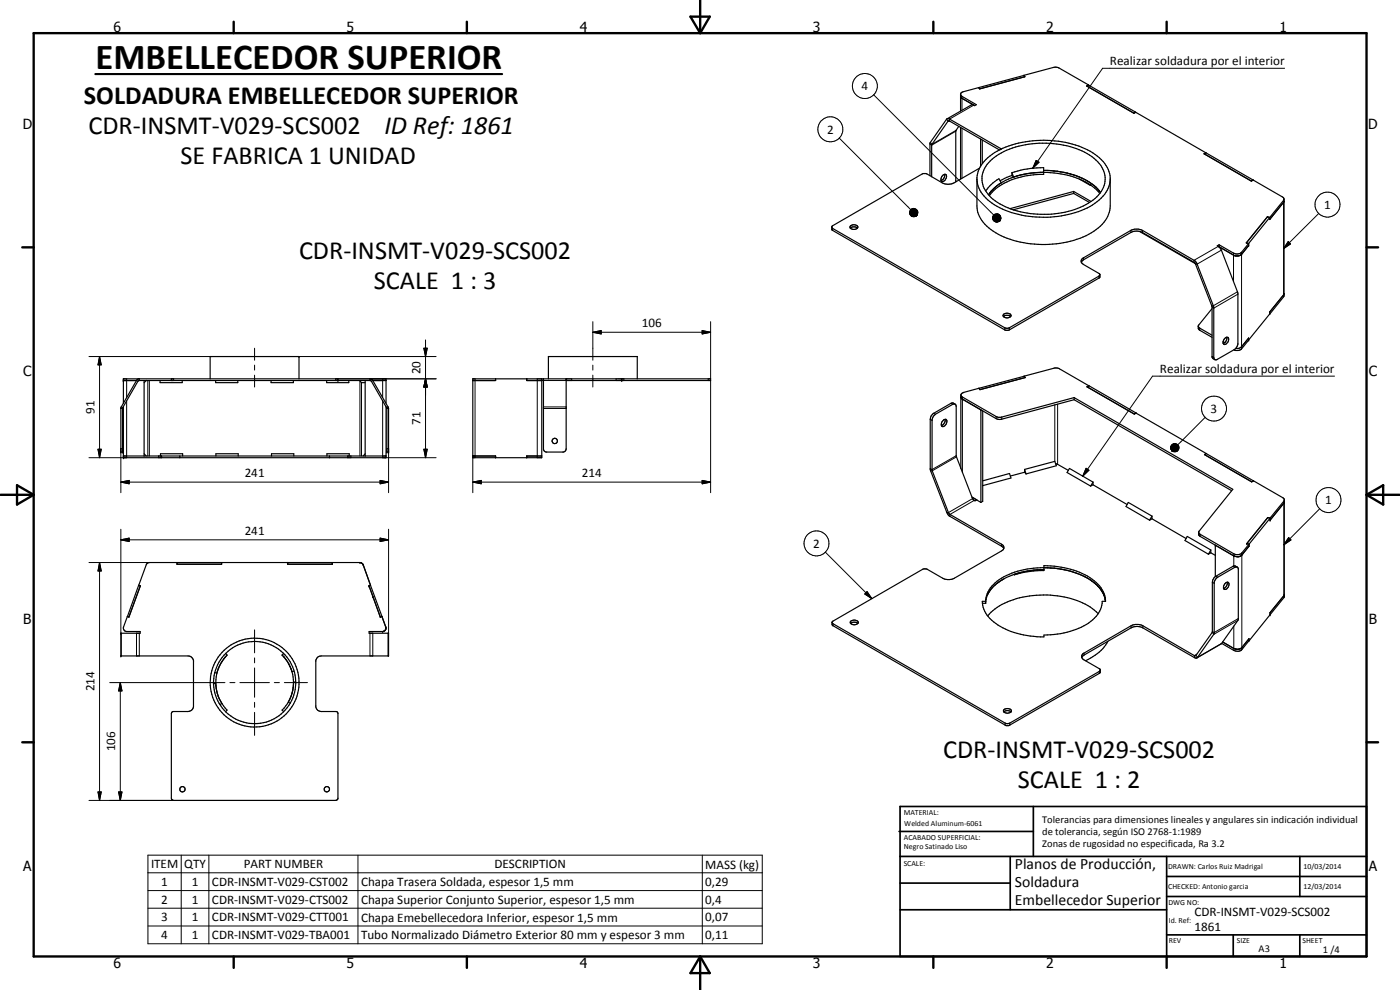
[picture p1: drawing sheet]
<svg xmlns="http://www.w3.org/2000/svg" width="420mm" height="297mm" viewBox="0 0 420 297" stroke-linecap="round" stroke-linejoin="round" font-family="sans-serif">
<g fill="none" stroke="#000" stroke-width=".35">
<path d="M284.3 35.6l-5.2 7.2v9.9M284.3 35.6l.7 .1 15.5 9M287.7 37.9l-.9 1.3v15.4M288.3 28.9l.4 .6 3.6 2M288.3 28.3l.4 .6 4.3 2.5-.5 .3-.2-.2M288.3 28.3v5M288.3 38.2v15.5M292.3 31.5h-.8l-7.2 4.1M293.7 26.3l.3 .4M293.7 26.3h.1M307.3 22.6l.3 .4-13.6 3.7-.3-.4M307.3 22.6v.1"/>
<path d="M307.3 22.6l8.8-2.4h1.1l9.5 5.3M307.5 23l-.3-.4-18.1 4.9-.6 .3-.2 .5M326.7 25.5l-.6 .3 14.2 8.2M326.7 25.5h.1M326.7 25.5l14.1 8.2M340.3 34l.6-.3 35.2 20.3M340.8 33.7h.1M340.8 33.7l-.5 .3M282.9 52.7a.63 .63 0 0 1 .6-.4 .63 .63 0 0 1 .6 .6 1.3 1.3 0 0 1-1.5 1.5 1.31 1.31 0 0 1 .3-1.7zM283.5 52.3a1.65 1.65 0 0 1-1.1 1.8M293.2 53.9a10.9 10.9 0 0 0 6.8 8.4 31.2 31.2 0 0 0 27.9-.8 10 10 0 0 0 5.3-7.5M294 50.5l-7.7 4.4a3.9 3.9 0 0 1-3.5 0l-4.8-2.8h-1.1l-27 15.6-.3 .4v.8l52.3 30.2 1-.1 27.1-15.7 .1-1-.2-.2-4.7-2.7-.7-.7"/>
<path d="M294.3 41.7v8.2M294.8 42v7.1M295.9 47.8a25.2 25.2 0 0 1 17.4-5.7 26.2 26.2 0 0 1 16.7 5.3 8.7 8.7 0 0 1 3.2 6v8.4a9.7 9.7 0 0 1-5.7 8 31.3 31.3 0 0 1-27.9 .5 10.8 10.8 0 0 1-6.4-7.9v-9.1a8.4 8.4 0 0 1 2.7-5.5zM297.2 48.3a24.5 24.5 0 0 1 18.9-5.2 21.7 21.7 0 0 1 13.3 5.4 7.2 7.2 0 0 1-.8 11.1 26.8 26.8 0 0 1-22.4 3.9 15.7 15.7 0 0 1-10.9-7 7 7 0 0 1 1.9-8.2zM297.5 57.4l-.8 1.1a15.1 15.1 0 0 1 9.5-6 28.6 28.6 0 0 1 21 3l1.9 1.4 1 1.1M298.3 56.6l2.2-1.7-.7-1.3-2.3 1.8-1.7 1.9M300 45l-15.3-8.7-5.1 7.1v9.6M303.7 51.8a28.2 28.2 0 0 1 9.5-1.5v2a21 21 0 0 0-15.4 5.4l-.9 1M303.7 52.7l-3.6 1.5M303.7 51.8l.5 1.3M303.7 51.8v.9M303.7 52.7l.5 .4"/>
<path d="M312.2 51.7l-3.7 .4-4.3 1M313.2 51.1a23.7 23.7 0 0 1 15.7 5l1.4 1.6M322.2 57.4l-19.1 5.2M322.2 57.4l5.2 3.1M322.2 57.4v.6M322.2 58l4.8 2.7M322.2 58l-18.1 4.9M323.9 53.7l3.3 1.9M327.3 55.5l-.1 .1M327.4 55.5l-.2 .1M361.9 45.8l-.6 .3 14.3 8.3 .5-.4M361.9 45.8v.1"/>
<path d="M361.9 45.8l-.5 .3 14.1 8.2 .6-.3M376.1 54l9 5.2 .2 .4v29.2l-4.2 5.4M376.1 54v.1M385.3 59.8l-10.6 13.3M249.6 68.2l.3 .3 52.2 30 .8-.2 26.9-15.5 .3-.3M255.1 67.9a1.39 1.39 0 0 1 2.4 .3 1.36 1.36 0 0 1-2.4-.1zM255.2 68.5a1.64 1.64 0 0 1 2.1 0M324.5 78.7v-.7l.5-.5 14.4-8.4a3.9 3.9 0 0 1 3.5 0l15.7 9.1 .6 .8 5.1 13.2v15l.3 .7M342 69.4l16.8 9.7M342 69.4l16.6 9.5 5.2 13.2v15l.8 .8M342 69.4a4 4 0 0 0-2.6 .4l-14.2 8.1-.7 .8M365.9 73.4l-.6 .3 .8 .7 .5 .7 4.9 12.7v15.5l-.3 .8-.7 .8-5.3 3h-.6"/>
<path d="M365.9 74l-.1 .1M365.9 73.4v.6M374 72.9l.7 .2M374 72.9h.1M374.7 73.1v.6l-2.1 2.6a2.17 2.17 0 0 1-2.4 .2l-4.3-2.5M374.7 73.1l-2.1 2.6-1.1 .5-1.3-.3-4.3-2.5M380.4 65l-6.4 7.9M380.4 65v.1M380.4 65l.7 .2-.1 .6M385.3 60.5l-4.3 5.4v-.6l-.6-.2-6.4 7.8M301.1 95a1.64 1.64 0 0 1 2.2 0M301.2 94.3a1.46 1.46 0 0 1 2.2 .4 1.38 1.38 0 0 1-2.4-.1z"/>
<path d="M359.6 97.9l.5 .6 3.7 2.1M363.8 92.6l-4.2 5.2 .3 1.1 3.9 2.3M381 94.2l-6.3 7.8M381 94.2h.1M381.1 93.6v.6M385.3 88.2l-4.3 5.4v.6M37 114.2h4M41 114.2l-4.7 8v13.4h.5v-13.2l4.9-8.2h69.5l4.9 8.4v13h.5v-13l-4.7-8.4M41.6 113.7l-.6 .5M43.3 114.2v22.6M43.9 114.2l-.6 .6M48 114.2v.6h6.7v-.6"/>
<path d="M51.4 113.7v.5M63.1 113.7v-6.7h26.6v6.7M64.7 114.2v.6h6.7v-.6M81.4 114.2v.6h6.6v-.6M98 114.2v.6h6.7v-.6M101.4 113.7v.5M107.9 114.2l.6 .6h1.1M109.6 114.2v22.6M111.2 113.7l.7 .5M111.9 114.2h4M148.7 113.7v.5M148.7 113.7v.5h-6.8"/>
<path d="M158.1 113.7v.5h5M162.6 113.7v23.6h-20.7v-23.6h71.4v.5h-43.4M163.1 113.7v21.2l.8 .7h5.2l.7-.6 .1-21.3M164.6 113.7v-6.7h26.7v6.7M186.6 113.7v.5M288.4 119.1l.4 .7 10.1 5.8 1 .3 22.5-6M288.4 118.5v22.1M288.4 118.5l.4 .6 10.8 6.1h.8l22-5.9M293.8 116.5l-4.5 1.2-.7 .4-.2 .4M293.8 116.5l.4 .4M293.8 116.5v.1M307.3 112.9l.4 .4"/>
<path d="M307.4 112.9l.3 .4M307.7 113.3l-13.6 3.6-.3-.4M322.4 119.3l47.6 27.5-10.1 12.6-.2 1.1 10.6 6.3a2.05 2.05 0 0 0 2.4-.3M322.4 119.9l47.2 27.3M322.4 119.3v.6M326.2 116l.6-.3-9.1-5.2-1.2-.1-22.7 6.1M326.2 116l14.2 8.2 .5-.2M326.3 116.1l.5-.4 58.5 33.9 .1 29.5-4.2 5.3M326.3 116.1l14.1 8.1 .5-.3M367.1 102.5l.5 .3M367.5 101.6l.4-.3a.63 .63 0 0 1 .8 .1 .63 .63 0 0 1 0 .8 .99 .99 0 0 1-1.6 .9v-.6zM368.2 101.2a1.7 1.7 0 0 1-1.1 1.8"/>
<path d="M374.7 102.1v-.7l-2.1 2.7-.8 .4h-.9M374.7 102.1l-2.4 2.8-.8 .3-1.2-.3M37 121v-7.3h78.9v7.3M37 122v15.3h78.9v-15.3M37 136.8h78.9M43.3 136.1l.6 .7M48.2 136.8v-.7h6.6v.7M54 136.8v.5M64.8 136.8v-.7h6.7v.7M81.5 136.8v-.7h6.7v.7M98.1 136.8v-.7h6.7v.7M98.9 136.8v.5"/>
<path d="M109.6 136.1l-.6 .7M141.9 136.8h6.8v.5M148.7 136.8v.5M162.6 136.8h-4.5v.5M283.2 126l.7-.2a1.3 1.3 0 0 1 .1 1.5 1.3 1.3 0 0 1-1.4 .6 1.53 1.53 0 0 1 .6-1.9zM283.6 125.8a1.74 1.74 0 0 1-1.1 1.9M286.7 121.3l-.7-.4-.6 .1-5.2 3a2.15 2.15 0 0 0-1 1.8v15l5.1 13.3 .6 .7 15.7 9.1 .6 .7M286.7 121.3h-.8l-5.2 3-.8 1-.2 .6 .1 15.4 5 12.8 15.8 9.2 .5 .5 .1 .8M286.7 121.3l.3 .7v14.9l5 12.9 .6 .5 .5-.3-1.4-.8 2.7 1.5M294.4 123v27.7M294.9 123.3v27.1l-.5 .3M316.8 139.2l.6 .1 3.2 1.8"/>
<path d="M340.9 123.9v.1M361.5 136.4l.5-.3zM361.5 136.4l14.2 8.2 .5-.3M361.5 136.4l14.1 8.2 .6-.3M294.9 144.3l8.1-2.2 .4 1.3-8.5 2.3M307.5 141.7l-4.3 1.1M307.5 140.8l.4 1.4M307.5 140.8v.9M307.5 141.7l.4 .5M307.5 140.8l9.1-2.4 .4 1.3-9.1 2.5M328 145.5l10.3 5.9M328 144.7l-.7 1.1"/>
<path d="M328 145.5l-.7 .3M328 144.7v.8M328 144.7l-7-4.2-.8 1.3 7.1 4M345.7 155.7l10.3 5.9M345.7 154.9l-.7 1.2M345.7 155.7l-.7 .4M345.7 154.9v.8M345.7 154.9l-7.1-4.2-.7 1.3 7.1 4.1M359.7 159.8l.3 .4 10.3 6a2.05 2.05 0 0 0 2.4-.3l2.1-2.6-.6-.2M376.2 144.3h.1M380.4 155.3l.8 .2M380.5 155.3l-6.3 7.8"/>
<path d="M380.5 155.3h.1M381.2 155.5l-6.3 7.8M385.4 150.7l-4.2 5.4v-.7M385.4 150l-4.2 5.4M41.6 175.6l.5 .2M41.6 175.6l-3.3 9.4M41.6 175.6l2.4-6.4 .8-.4h63.2l.5 .1 .5 .6 2.2 6.1M41.6 175.6h.1M42.1 175.8l-3.4 9.4-.5-.2M42.1 175.8l-3.4 9.3-.4-.1M53.1 168.8v.5h13.4v-.5M53.2 168.8v.5"/>
<path d="M86.3 168.8v.5h13.4v-.5M86.4 168.8v.5M110.7 175.8l3.5 9.4M110.7 175.8h.1M110.8 175.8l3.3 9.3M111.2 175.6l-.5 .2M111.2 175.6l4.6 12.5M111.2 175.6l-.4 .2M297.7 176.4l-1.3 2M298.7 175.5a8 8 0 0 0-2.9 4.9h-1v.6M298.7 175.5l-.5 .4M299.2 175l-.5 .5"/>
<path d="M299.8 174.6l-.6 .4M300.8 174l.3-.2-1.9 1.2M301.2 164.6l-.6 .7-14.2 8.2a3.8 3.8 0 0 1-3.5 0l-4.8-2.8h-1l-27.1 15.7-.3 .3 .1 .9 52.2 30.1h.8l27.3-15.9v-1.1l-4.8-2.7-.7-.7M304.4 172.5a30.6 30.6 0 0 1 8.9-1.3v-1.5a25.2 25.2 0 0 1 15.1 4.5 7.9 7.9 0 0 1 3.4 6.2M304.4 172.3v.2M305.5 172l-3.5 1.3-2.1 1.2M311.4 171l-5.6 .9M312.3 170.9h1M312.3 170.9a23.2 23.2 0 0 0-7.9 1.6M363.4 165.9l1.3 .7M363.4 165l-.7 1.3M363.4 165.9l-.7 .4"/>
<path d="M363.4 165v.9M363.4 165l-7.1-4-.7 1.2 7.1 4.1M364.7 163.6v9.4M367.6 175.1a.64 .64 0 0 1 .6-.4 .64 .64 0 0 1 .6 .4 1.21 1.21 0 0 1-.2 1.3 1.21 1.21 0 0 1-1.4 .3v-.9zM368.3 174.7a1.74 1.74 0 0 1-1.1 1.9M371.3 170.1l-.7 .1-5.4 3.1-.8 1.2v15.5l-5.1 7.4-.8-.1-15.5-8.9a3.8 3.8 0 0 0-3.5 0l-14.2 8.2-.7 .7M371.3 170.1a1.03 1.03 0 0 0-1.3-.2l-5.3 3.1-.7 .9-.2 .8v15l-5 7h-.3l-15.5-9-1.3-.3h-1l-1.2 .3-14.4 8.4-.5 .5v.7M371.3 170.1l.3 .5v15.2l-5 7.2M374.2 163.1l.7 .2M374.8 163.9h.1M374.9 163.3l-.1 .6-2.1 2.6M374.9 163.9l-2.2 2.6"/>
<path d="M385.4 178.5l-4.2 5.3v.6M38.2 185l-1.1 3.1a1.05 1.05 0 0 0 .9 1.4h4.1v.5h-5.8v6.8h20.1a1.7 1.7 0 0 1 1.7 1.4v13.9a1.68 1.68 0 0 1-1.7 1.4h-4.5l-.5 .6v25.4l.5 .6h49l.5-.5v-25.6l-.5-.5-4.8-.1-.8-.3-.4-.7-.1-14.2 .5-1 1.1-.4h20.2v-6.8h-5.8v-.5h4a1.05 1.05 0 0 0 1-1.4M38.3 185h-.1M66.6 198.5a11.3 11.3 0 0 0-1.7 8M67.7 196.1l.4 .5M68.1 196.6l-1.9 2.5-1.1 2.9-.6-.2M68.1 196.6l-1.4 1.8M85.2 196.1l-.5 .5 1.6 1.9M86.3 198.5l.7 1.4M86.3 198.5l1.1 2.2M114.1 185.1l.1 .1M114.1 185.1l.5-.1 1.2 3.1"/>
<path d="M114.6 185l-.4 .2M249.7 186.8l52.5 30.3 .9-.1 26.8-15.5 .3-.4M255.3 187.1a1.64 1.64 0 0 1 2.2 0M255.3 186.4a1.51 1.51 0 0 1 2.3 .4 1.38 1.38 0 0 1-2.4-.1zM329.6 184.1a22.6 22.6 0 0 0-15.4-5.6 24.4 24.4 0 0 0-16.2 4.7l-1.6 1.6M331.8 180.4a10.3 10.3 0 0 0-7-7.7 27.8 27.8 0 0 0-24.9 1.2 8.2 8.2 0 0 0-4.1 7.1h-1M331.8 180.4h-1a8.7 8.7 0 0 1-5.5 7.3 25.5 25.5 0 0 1-12 2.8v.6a23.3 23.3 0 0 1-16.2-5.5 7.6 7.6 0 0 1-2.3-4.6M332.5 192.4a14.4 14.4 0 0 1-6.7 5.8M366.6 193l-7.4 4.4M366.9 192.6l3.4 2a2.05 2.05 0 0 0 2.4-.3M374.8 191.7l-2.1 2.6M374.8 192.3l-2.1 2.6a2.05 2.05 0 0 1-2.4 .3l-3.7-2.2"/>
<path d="M374.8 192.3h.1M374.9 192.3v-.7l-2.2 2.7M381.2 184.4l-6.3 7.9M64.1 205.1h.7l.2 2.2 .8 2.4M64.9 206.7l.9 3M65.8 209.7l.8 1.4 1.5 2-.4 .4M65.8 209.7l.8 1.4-.6 .3M87.4 200.7l.2 .8M87.6 201.5l.4 1.6v2.6M88 206.2l-.5 2.3-1 2.2 .6 .3M88.3 201.3l-.7 .2M88.8 204.6h-.7a11.7 11.7 0 0 1-3.4 8.5l.5 .4"/>
<path d="M301.3 213.6l1-.4 1.1 .4M301.3 212.9a1.43 1.43 0 0 1 2.2 .5 1.35 1.35 0 0 1-2.4-.2z"/>
<circle cx="166.5" cy="132.3" r=".79"/>
<circle cx="76.4" cy="204.8" r="13.3"/>
<circle cx="76.4" cy="204.8" r="12.3"/>
<circle cx="54.8" cy="236.8" r=".8"/>
<circle cx="98.1" cy="236.8" r=".79"/>
</g>
<g fill="none" stroke="#000" stroke-width=".3">
<path d="M262.2 28.4l36 36.1M284 35.8l.5 .6 .2-.1M286.8 39.4l-7.2 4.2-.5-.4M286.9 39.1l-7.2 4.2-.5-.6M288.7 28.9v4.2M288.7 38.5v15M292.3 31.5l-7.3 4.2v.6M385.5 20.5h-54.6l-20.9 30M251.9 41.4l21.4 21.5M300.5 44.7h.1M311 48.1l.8 .6-1.8 1.8zM249.9 68.5v.6"/>
<path d="M273 63.8l2.1 .9-2.1-.7zM273 64l2.1 .7-2.1-.4zM273 63.5l2.1 1.2-2.1-.9zM273 64.3l2.1 .4-1.9-.2zM273.1 63.2l2 1.5-2.1-1.2zM273.2 63l.2-.2 1.7 1.9zM273.2 63l1.9 1.7-2-1.5zM273.2 64.5l1.9 .2h-1.7zM273.4 64.7h1.7l-1.5 .2zM273.4 62.8l.2-.1 1.5 2zM273.6 64.9l1.5-.2zM273.6 62.7l.3-.1 1.2 2.1z"/>
<path d="M273.8 65l1.3-.3zM273.9 62.6l.2-.1 1 2.2zM274.1 65l1-.3zM274.1 62.5l.3 .1 .7 2.1zM274.4 65l.7-.3zM274.4 62.6l.3 .1 .4 2zM274.6 64.9l.5-.2zM274.7 62.7l.2 .1 .2 1.9zM274.9 64.9l.2-.2zM274.9 62.8l.2 .1v1.8zM275.1 62.9l.2 .3-.2 1.5zM275.3 63.2l.1 .2-.3 1.3z"/>
<path d="M275.4 64.2l-.3 .5zM275.4 64l-.3 .7zM275.4 63.4l-.3 1.3zM275.5 63.7l-.4 1zM297.9 65.1l2.1 1.2-2.1-1zM297.9 65.3l2.1 1-2.1-.7zM297.9 65.6l2.1 .7-2-.4zM298 65.9l2 .4-1.9-.2zM298 64.8l2 1.5-2.1-1.2zM298.1 66.1l1.9 .2h-1.7zM298.1 64.6l.3-.2 1.6 1.9zM298.1 64.6l1.9 1.7-2-1.5z"/>
<path d="M298.3 66.3h1.7l-1.5 .2zM298.4 64.4l.2-.1 1.4 2zM298.5 66.5l1.5-.2-1.2 .3zM298.6 64.3l.2-.1 1.2 2.1zM298.8 66.6l1.2-.3zM298.8 64.2l.3-.1 .9 2.2zM299 66.6l1-.3zM299.1 64.1h.3l.6 2.2zM299.3 66.6l.7-.3zM299.4 64.1l.2 .1 .4 2.1zM299.5 66.5l.5-.2zM299.6 64.2l.3 .2 .1 1.9z"/>
<path d="M299.8 66.4l.2-.1zM299.9 64.4l.1 .2v1.7zM300 64.6l.2 .2-.2 1.5zM300.2 64.8l-.2 1.5zM300.3 65.8l-.3 .5zM300.3 65l-.3 1.3zM300.4 65.5l-.4 .8zM300.4 65.3l-.4 1zM325.2 77.3v.6M339.4 69.1v.7M342.9 69.1v.7M365.6 73.9l-7.3 4.2v.6"/>
<path d="M366.6 75.1l-7.3 4.1-.5 .1M370.2 75.9v8.6M372.6 76.3h.1M372.6 75.7v29M385.2 60.7h.1M385.2 60.1v29M386.6 72.5l.7 .7-2.1 1.4zM395.8 64.1l-10.6 10.5M177.9 99.7l2.5-.5v1zM177.9 96.5v11.6M177.9 99.7h35.4M210.7 99.2l2.6 .5-2.6 .5z"/>
<path d="M213.3 96.5v17.2M301.5 98.3v.7M302.9 98.3v.7M329.8 82.8v.6M360.1 98.5v.6M371.4 87.5l-7.3 4.2-.4 .1M371.5 88.3l-7.2 4.2-.5-.4M26.7 107h36.4M29.9 107l.5 2.5h-1zM29.9 107v30.3M38 113.7v5.6M41 114.2l.4 .2"/>
<path d="M41.8 113.7v.5M44.4 114.2v22.6M44.8 114.2v22.6M52.1 113.7v.5M76.4 104.5v3.6M76.4 109.6v1.4M76.4 112.6v3.5M89.7 107h41.2M108 114.3v22.5M108.5 114.8v22M111 113.7v.5M111.9 114.2l-.4 .2"/>
<path d="M114.8 113.7v5.6M127.2 104.5h1l-.5 2.5zM127.7 113.7l.5 2.4h-1zM127.7 102v35.3M130.9 113.7h-30.2v.5M142.6 113.7v23.6M161.2 113.7v23.6M163.1 114.2h6.8M171.6 113.7v.5M177.9 109.6v1.4M177.9 112.6v3.5M184.9 113.7v.5"/>
<path d="M187.2 113.7v.5M212.5 113.7v.5M213.3 114.2v33.6M288.8 119.8h.1M288.8 119.1v22.6M363.8 106.9l.5 .3M400.5 112.9h-54.6l-21 30M29.4 134.8h1l-.5 2.5zM36.3 122.6h.5M36.4 122.1l.4 .2M36.8 134.6h-.5v13.2M38 120.3v17h-11.3"/>
<path d="M47.6 136.8v.5M48.5 136.8v.5M104.3 136.8v.5M105.3 136.8v.5M114.8 120.3v17h16.1M116.1 134.6h.5v13.2M116.1 122.6h.5M116.4 122.1l-.4 .2M127.2 134.8h1l-.5 2.5zM141.9 136.8v11M163.1 122.6h6.8M163.1 122.1h6.8"/>
<path d="M279.2 125.8l.5 .4M280.2 124l.5 .3M285.4 121l.5 .3M287 136.7l-7.3 4.2-.5-.3M287.1 137.1l-7.3 4.2h-.5M298.9 125v.6M300.6 125.1v.7M316.6 121.5v16.9M317.4 121.2v18.1M351.4 134.2l.3 1zM351.4 134.5l.3 .7zM351.4 134l.3 1.2z"/>
<path d="M351.4 134.7l.3 .5zM351.5 133.7l.2 1.5zM351.6 135l.1 .2zM351.7 133.5l.2-.2-.2 1.9zM351.7 133.5v1.7l-.2-1.5zM351.7 135.2l.5 .3zM351.7 135.2l.7 .4zM351.7 135.2l1 .4zM351.7 135.2l1.3 .3zM351.7 135.2l1.5 .2zM351.7 135.2l1.7 .1-.2 .1zM351.7 135.2l1.9-.2-.2 .3z"/>
<path d="M351.7 135.2l2-.4-.1 .2zM351.7 135.2l2.1-.6-.1 .2zM351.7 135.2l2.2-.9-.1 .3zM351.7 135.2l2.1-1.2 .1 .3zM351.7 135.2l2-1.4 .1 .2zM351.7 135.2l1.9-1.7 .1 .3zM351.9 133.3l.2-.1-.4 2zM352.1 133.2l.3-.1-.7 2.1zM352.4 133.1h.2l-.9 2.1zM352.6 133.1h.3l-1.2 2.1zM352.9 133.1l.2 .1-1.4 2zM353.1 133.2l.3 .1-1.7 1.9z"/>
<path d="M353.4 133.3l.2 .2-1.9 1.7zM361.7 125.2l-8.2 8.2M36.3 144.7l2.5-.6v1.1zM36.3 144.7h80.3M36.3 158.8v31.2M114.1 144.1l2.5 .6-2.5 .5zM116.6 158.8v31.2M141.9 144.7l2.5-.6v1.1zM141.9 144.7h71.4M210.7 144.1l2.6 .6-2.6 .5zM291.9 149.6l-7.3 4.2h-.4M292.3 150.2l-7.2 4.1v.6"/>
<path d="M326 140.5l.8 .6-1.9 1.8zM385.3 150.4v28.9M396.1 152.7l-10.8 10.7M26.7 168.8h18.1M29.9 168.8l.5 2.5h-1zM29.9 168.8v71.4M36.3 162l2.5-.5v1zM36.3 162h80.3M109 169.5h.1M114.1 161.5l2.5 .5-2.5 .5zM247.7 165.7l14 13.9M260.2 177.5l1.5 2.1-2.2-1.4z"/>
<path d="M300.6 163.3v.6M360.2 160.3v.7M363.8 174.7l.6 .3M364.9 172.9l.6 .3M370 169.9l.6 .3M370.3 166.8h.1M370.3 166.2v3.6M372.7 165.9v29M386.7 161.3l.7 .7-2.1 1.4zM36.4 190v6.8M41 190v6.8M41.8 190v6.8"/>
<path d="M76.4 189v6.9M76.4 197.4v1.5M111 190v6.8M111.9 190v6.8M115.8 188.1h.1M116.4 190v6.8M250 187.2v.5M325.3 196v.6M339.5 187.7v.7M343 187.7v.7M359.2 196.3l-.7 .4v.6M366.6 193l-7.2 4.2-.5-.6"/>
<path d="M370.3 187.8v7.4M371.5 186.1l-7.2 4.2-.5-.6M371.6 185.6l-7.2 4.2-.6-.3M32.9 204.8h34.6M36.1 204.8l.5 2.5h-1zM36.1 204.8v35.4M69 204.8h1.5M72 204.8h8.8M76.4 200.4v8.8M76.4 210.7v1.5M76.4 213.7v6.9M82.3 204.8h1.6"/>
<path d="M85.3 204.8h7M301.7 217v.6M303.1 217v.6M329.9 201.5v.6M29.4 237.6h1l-.5 2.6zM35.6 237.6h1l-.5 2.6zM26.7 240.2h25.4M44.4 256.6h184.4v26.6h-184.4zM54.4 256.6v26.6M62.7 256.6v26.6M107.4 256.6v26.6M210.8 256.6v26.6"/>
<path d="M44.4 261.9h184.4M44.4 267.2h184.4M44.4 272.5h184.4M44.4 277.8h184.4"/>
<circle cx="249.2" cy="38.8" r="3.8"/>
<circle cx="259.6" cy="25.8" r="3.8"/>
<circle cx="398.4" cy="61.4" r="3.7"/>
<circle cx="364.3" cy="122.6" r="3.8"/>
<circle cx="398.7" cy="150" r="3.8"/>
<circle cx="245.1" cy="163" r="3.8"/>
</g>
<g fill="#000">
<circle cx="374.7" cy="73.7" r=".18"/>
<circle cx="37" cy="114.2" r=".18"/>
<circle cx="37" cy="113.7" r=".18"/>
<circle cx="89.7" cy="107" r=".18"/>
<circle cx="101.4" cy="114.2" r=".18"/>
<circle cx="101.4" cy="113.7" r=".18"/>
<circle cx="163.1" cy="113.7" r=".18"/>
<circle cx="169.9" cy="113.7" r=".18"/>
<circle cx="186.6" cy="113.7" r=".18"/>
<circle cx="186.6" cy="114.2" r=".18"/>
<circle cx="326.8" cy="115.7" r=".18"/>
<circle cx="374.7" cy="102" r=".18"/>
<circle cx="36.3" cy="135.6" r=".18"/>
<circle cx="36.8" cy="135.6" r=".18"/>
<circle cx="37" cy="136.8" r=".18"/>
<circle cx="37" cy="137.3" r=".18"/>
<circle cx="116.1" cy="135.6" r=".18"/>
<circle cx="116.6" cy="135.6" r=".18"/>
<circle cx="294.4" cy="123" r=".18"/>
<circle cx="381.2" cy="156.1" r=".18"/>
<circle cx="66.5" cy="168.8" r=".18"/>
<circle cx="99.7" cy="168.8" r=".18"/>
<circle cx="108" cy="168.8" r=".18"/>
<circle cx="110.8" cy="175.9" r=".18"/>
<circle cx="111.9" cy="178.9" r=".18"/>
<circle cx="111.9" cy="179" r=".18"/>
<circle cx="364.7" cy="163.6" r=".18"/>
<circle cx="374.2" cy="163.1" r=".18"/>
<circle cx="36.3" cy="190" r=".18"/>
<circle cx="36.3" cy="196.8" r=".18"/>
<circle cx="114.8" cy="189.5" r=".18"/>
<circle cx="381.2" cy="184.4" r=".18"/>
</g>
<g fill="none" stroke="#000" stroke-width=".71">
<path d="M10.1 9.9h400v277.1h-400zM70.1 6.5v3.4M140.1 6.5v3.4M207.2 5h5.8l-2.9 4.9zM210.1 0v9.9M280.1 6.5v3.4M350.1 6.5v3.4M6.7 74.2h3.4M410.1 74.2h3.5M.1 148.5h10M5.1 145.6l5 2.9-5 2.9zM410.1 148.5h10"/>
<path d="M410.1 148.5l5-2.9v5.8zM6.7 222.7h3.4M410.1 222.7h3.5M70.1 287v3.4M140.1 287v3.4M210.1 287v10M210.1 287l2.9 5h-5.8zM280.1 287v3.4M350.1 287v3.4"/>
</g>
<g fill="none" stroke="#000" stroke-width=".51">
<path d="M269.8 249.5h40.3M270.1 242h140v45h-140zM270.1 257h140M303.2 257v16M310.1 242v15M350.1 257v30M390.1 257v12M270.1 265h33.1M270.1 273h80M350.1 269h60M350.1 263h60M350.1 280.5h60"/>
<path d="M370.1 280.5v6.5M390.1 280.5v6.5"/>
</g>
<g fill="#000">
<path d="M311 48.1l.8 .6-1.8 1.8zM275.4 64.2l-.3 .5zM275.4 64l-.3 .7zM275.5 63.7l-.4 1zM275.4 63.4l-.3 1.3zM275.3 63.2l.1 .2-.3 1.3zM275.1 62.9l.2 .3-.2 1.5zM274.9 62.8l.2 .1v1.8zM274.4 62.6l.3 .1 .4 2zM274.1 62.5l.3 .1 .7 2.1zM273.9 62.6l.2-.1 1 2.2zM273.6 62.7l.3-.1 1.2 2.1z"/>
<path d="M273.4 62.8l.2-.1 1.5 2zM273.2 63l.2-.2 1.7 1.9zM273.2 63l1.9 1.7-2-1.5zM273.1 63.2l2 1.5-2.1-1.2zM273 63.5l2.1 1.2-2.1-.9zM273 63.8l2.1 .9-2.1-.7zM273 64l2.1 .7-2.1-.4zM273.2 64.5l1.9 .2h-1.7zM273.4 64.7h1.7l-1.5 .2zM273.6 64.9l1.5-.2zM273.8 65l1.3-.3zM274.1 65l1-.3z"/>
<path d="M274.4 65l.7-.3zM274.6 64.9l.5-.2zM274.9 64.9l.2-.2zM300.3 65.8l-.3 .5zM300.4 65.5l-.4 .8zM300.4 65.3l-.4 1zM300.3 65l-.3 1.3zM300.2 64.8l-.2 1.5zM300 64.6l.2 .2-.2 1.5zM299.9 64.4l.1 .2v1.7zM299.4 64.1l.2 .1 .4 2.1zM299.1 64.1h.3l.6 2.2z"/>
<path d="M298.8 64.2l.3-.1 .9 2.2zM298.6 64.3l.2-.1 1.2 2.1zM298.4 64.4l.2-.1 1.4 2zM298.1 64.6l.3-.2 1.6 1.9zM298.1 64.6l1.9 1.7-2-1.5zM298 64.8l2 1.5-2.1-1.2zM297.9 65.1l2.1 1.2-2.1-1zM297.9 65.3l2.1 1-2.1-.7zM297.9 65.6l2.1 .7-2-.4zM298.1 66.1l1.9 .2h-1.7zM298.3 66.3h1.7l-1.5 .2zM298.5 66.5l1.5-.2-1.2 .3z"/>
<path d="M298.8 66.6l1.2-.3zM299 66.6l1-.3zM299.3 66.6l.7-.3zM299.5 66.5l.5-.2zM299.8 66.4l.2-.1zM386.6 72.5l.7 .7-2.1 1.4zM177.9 99.7l2.5-.5v1zM29.9 107l.5 2.5h-1zM127.2 104.5h1l-.5 2.5zM127.7 113.7l.5 2.4h-1zM210.7 99.2l2.6 .5-2.6 .5zM29.4 134.8h1l-.5 2.5z"/>
<path d="M127.2 134.8h1l-.5 2.5zM351.7 135.2l.5 .3zM351.7 135.2l.7 .4zM351.7 135.2l1 .4zM351.7 135.2l1.3 .3zM351.7 135.2l1.5 .2zM351.7 135.2l1.7 .1-.2 .1zM351.7 135.2l1.9-.2-.2 .3zM351.7 135.2l2.1-.6-.1 .2zM351.7 135.2l2.2-.9-.1 .3zM351.7 135.2l2.1-1.2 .1 .3zM351.7 135.2l2-1.4 .1 .2z"/>
<path d="M351.7 135.2l1.9-1.7 .1 .3zM353.4 133.3l.2 .2-1.9 1.7zM353.1 133.2l.3 .1-1.7 1.9zM352.9 133.1l.2 .1-1.4 2zM352.6 133.1h.3l-1.2 2.1zM352.4 133.1h.2l-.9 2.1zM352.1 133.2l.3-.1-.7 2.1zM351.7 133.5l.2-.2-.2 1.9zM351.7 133.5v1.7l-.2-1.5zM351.5 133.7l.2 1.5zM351.4 134l.3 1.2zM351.4 134.2l.3 1z"/>
<path d="M351.4 134.5l.3 .7zM351.4 134.7l.3 .5zM351.6 135l.1 .2zM36.3 144.7l2.5-.6v1.1zM114.1 144.1l2.5 .6-2.5 .5zM141.9 144.7l2.5-.6v1.1zM210.7 144.1l2.6 .6-2.6 .5zM326 140.5l.8 .6-1.9 1.8zM29.9 168.8l.5 2.5h-1zM36.3 162l2.5-.5v1zM114.1 161.5l2.5 .5-2.5 .5zM260.2 177.5l1.5 2.1-2.2-1.4z"/>
<path d="M386.7 161.3l.7 .7-2.1 1.4zM36.1 204.8l.5 2.5h-1zM29.4 237.6h1l-.5 2.6zM35.6 237.6h1l-.5 2.6z"/>
</g>
<path d="M273 64.5h2.1M274.9 62.7v2M299.8 64.2v2.1M351.7 135h2" fill="none" stroke="#000" stroke-width=".38"/>
<path d="M298 66.1h2M351.9 133.2v2" fill="none" stroke="#000" stroke-width=".42"/>
<path d="M28.6 22.2h122.1" fill="none" stroke="#000" stroke-width=".63"/>
<text font-size="11" x="28.6" y="20.7">EMBELLECEDOR SUPERIOR</text>
<g font-size="7.9">
<text x="25.2" y="31.1">SOLDADURA EMBELLECEDOR SUPERIOR</text>
<text x="26.5" y="40.1">CDR-INSMT-V029-SCS002</text>
<text x="115.3" y="40.1">ID Ref: 1861</text>
<text x="54.2" y="49.1">SE FABRICA 1 UNIDAD</text>
<text x="89.7" y="77.6">CDR-INSMT-V029-SCS002</text>
<text x="112.2" y="86.6">SCALE 1 : 3</text>
<text x="283" y="227.5">CDR-INSMT-V029-SCS002</text>
<text x="305.5" y="236.5">SCALE 1 : 2</text>
</g>
<g font-size="4.7">
<text x="304.6" y="260.8">Planos de Producción,</text>
<text x="304.6" y="266.2">Soldadura</text>
<text x="304.6" y="271.6">Embellecedor Superior</text>
</g>
<g font-size="4.2">
<text x="34" y="9.6">6</text>
<text x="104" y="9.6">5</text>
<text x="174" y="9.6">4</text>
<text x="244" y="9.6">3</text>
<text x="314" y="9.6">2</text>
<text x="384" y="9.6">1</text>
<text x="6.8" y="38.7">D</text>
<text x="410.6" y="38.7">D</text>
<text x="7" y="112.9">C</text>
<text x="410.8" y="112.9">C</text>
<text x="7" y="187.1">B</text>
<text x="410.8" y="187.1">B</text>
<text x="7" y="261.4">A</text>
<text x="410.8" y="261.4">A</text>
<text x="34" y="290.4">6</text>
<text x="104" y="290.4">5</text>
<text x="174" y="290.4">4</text>
<text x="244" y="290.4">3</text>
<text x="314" y="290.4">2</text>
<text x="384" y="290.4">1</text>
</g>
<g font-size="3.9">
<text x="333.1" y="19.5">Realizar soldadura por el interior</text>
<text x="258.6" y="27.1">4</text>
<text x="248.2" y="40.1">2</text>
<text x="397.4" y="62.7">1</text>
<text x="192.6" y="98.2">106</text>
<text x="126.2" y="112.4" transform="rotate(-90 126.2 112.4)">20</text>
<text x="348.1" y="111.8">Realizar soldadura por el interior</text>
<text x="28.4" y="124.2" transform="rotate(-90 28.4 124.2)">91</text>
<text x="363.3" y="123.9">3</text>
<text x="126.2" y="127.5" transform="rotate(-90 126.2 127.5)">71</text>
<text x="73.5" y="143.1">241</text>
<text x="174.6" y="143.1">214</text>
<text x="397.7" y="151.3">1</text>
<text x="73.5" y="160.4">241</text>
<text x="244" y="164.3">2</text>
<text x="28.4" y="207.5" transform="rotate(-90 28.4 207.5)">214</text>
<text x="34.5" y="225.5" transform="rotate(-90 34.5 225.5)">106</text>
<text x="45.3" y="260.5">ITEM</text>
<text x="55.3" y="260.5">QTY</text>
<text x="73.1" y="260.5">PART NUMBER</text>
<text x="148.4" y="260.5">DESCRIPTION</text>
<text x="211.7" y="260.6">MASS (kg)</text>
<text x="48.4" y="265.8">1</text>
<text x="57.6" y="265.8">1</text>
<text x="63.6" y="265.8">CDR-INSMT-V029-CST002</text>
<text x="108.4" y="265.9">Chapa Trasera Soldada, espesor 1,5 mm</text>
<text x="211.7" y="265.8">0,29</text>
<text x="48.4" y="271.1">2</text>
<text x="57.6" y="271.1">1</text>
<text x="63.6" y="271.1">CDR-INSMT-V029-CTS002</text>
<text x="108.4" y="271.2">Chapa Superior Conjunto Superior, espesor 1,5 mm</text>
<text x="211.7" y="271.1">0,4</text>
<text x="358.5" y="275">CDR-INSMT-V029-SCS002</text>
<text x="48.4" y="276.4">3</text>
<text x="48.4" y="281.7">4</text>
<text x="57.6" y="276.4">1</text>
<text x="57.6" y="281.7">1</text>
<text x="63.6" y="276.4">CDR-INSMT-V029-CTT001</text>
<text x="63.6" y="281.7">CDR-INSMT-V029-TBA001</text>
<text x="108.4" y="276.5">Chapa Emebellecedora Inferior, espesor 1,5 mm</text>
<text x="108.4" y="281.9">Tubo Normalizado Diámetro Exterior 80 mm y espesor 3 mm</text>
<text x="211.7" y="276.4">0,07</text>
<text x="211.7" y="281.7">0,11</text>
<text x="358.5" y="279.4">1861</text>
</g>
<g font-size="3.1">
<text x="312.7" y="246.8">Tolerancias para dimensiones lineales y angulares sin indicación individual</text>
<text x="312.7" y="250.4">de tolerancia, según ISO 2768-1:1989</text>
<text x="312.7" y="254">Zonas de rugosidad no especificada, Ra 3.2</text>
<text x="377.7" y="285.6">A3</text>
<text x="397" y="285.9">1 /4</text>
</g>
<g font-size="2.4">
<text x="271.2" y="244.4">MATERIAL:</text>
<text x="271.3" y="252">ACABADO SUPERFICIAL:</text>
<text x="271.4" y="247.9">Welded Aluminum-6061</text>
<text x="271.3" y="254.6">Negro Satinado Liso</text>
<text x="271.2" y="259.7">SCALE:</text>
<text x="350.6" y="260.8">DRAWN: Carlos Ruiz Madrigal</text>
<text x="391.2" y="260.6">10/03/2014</text>
<text x="350.6" y="266.8">CHECKED: Antonio garcia</text>
<text x="391.2" y="266.7">12/03/2014</text>
<text x="350.6" y="271.4">DWG NO:</text>
<text x="350.8" y="276.9">Id. Ref:</text>
<text x="350.8" y="282.8">REV</text>
<text x="371.2" y="282.9">SIZE</text>
<text x="390.9" y="282.9">SHEET</text>
</g>
</svg>
